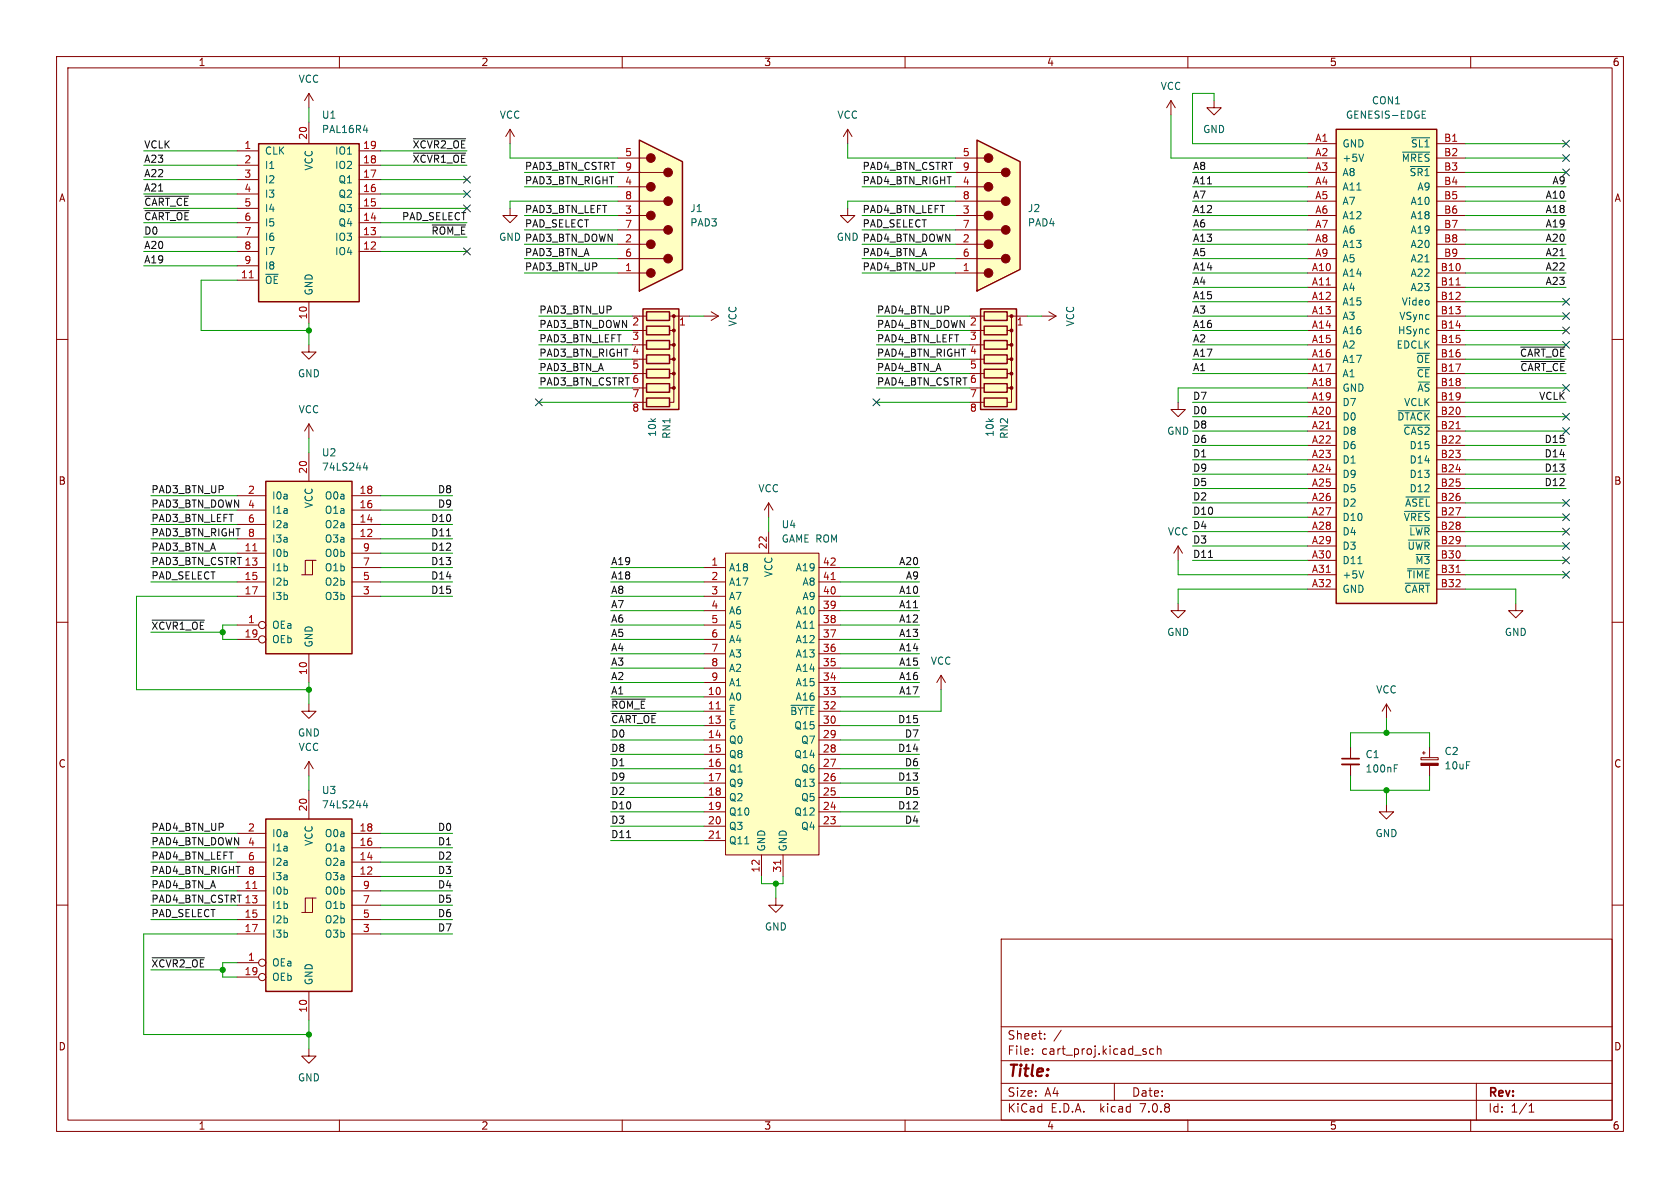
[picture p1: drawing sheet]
<svg xmlns="http://www.w3.org/2000/svg" width="297mm" height="210mm" viewBox="0 0 297 210" stroke-linecap="round" stroke-linejoin="round" font-family="sans-serif">
<g fill="none" stroke="#840000" stroke-width=".18">
<path d="M10 10h277v190h-277zM12 12h273v186h-273zM54.6 16.5v2.6M54.6 16.5l-.8 1.3M54.6 16.5l.8 1.3M60 10v2M110 10v2M160 10v2M210 10v2M260 10v2M10 60h2M124.5 55.9h2.5"/>
<path d="M125.7 55.1l1.3 .8M127 55.9l-1.3 .7M285 60h2M54.6 61v1.2h1.3l-1.3 1.3-1.3-1.3h1.3M54.6 74.9l-.8 1.3M54.6 74.9v2.6M54.6 74.9l.8 1.3M41.9 97.8h5.1M41.9 95.3h5.1M41.9 92.7h5.1M41.9 90.2h5.1M41.9 87.6h5.1"/>
<path d="M54.6 80v5.1M55.2 99.1h-1.2v2.5M55.9 99.1h-.7v2.5h-1.9M62.2 97.8h5.1M62.2 95.3h5.1M62.2 92.7h5.1M62.2 90.2h5.1M62.2 87.6h5.1M128.3 97.8h16.5v53.3h-16.5zM135.9 88.9v2.5M135.9 94v3.8M135.9 88.9l-.8 1.3"/>
<path d="M135.9 88.9l.8 1.3M10 110h2M41.9 100.3h5.1M41.9 102.9h5.1M41.9 105.4h5.1M41.9 113h3.8M41.9 110.5h3.8M54.6 115.6v5.1M62.2 100.3h5.1M62.2 102.9h5.1M62.2 105.4h5.1M124.5 100.3h3.8"/>
<path d="M124.5 102.9h3.8M124.5 105.4h3.8M124.5 118.1h3.8M124.5 115.6h3.8M124.5 113h3.8M124.5 110.5h3.8M124.5 108h3.8M144.8 100.3h3.8M144.8 102.9h3.8M144.8 105.4h3.8M144.8 118.1h3.8M144.8 115.6h3.8"/>
<path d="M144.8 113h3.8M144.8 110.5h3.8M144.8 108h3.8M285 110h2M124.5 123.2h3.8M124.5 125.7h3.8M124.5 128.3h3.8M124.5 130.8h3.8M124.5 133.4h3.8M124.5 135.9h3.8M124.5 138.4h3.8M124.5 120.7h3.8"/>
<path d="M144.8 123.2h3.8M144.8 125.7h3.8M144.8 128.3h3.8M144.8 130.8h3.8M144.8 133.4h3.8M144.8 135.9h3.8M144.8 138.4h3.8M144.8 120.7h3.8M10 160h2M124.5 141h3.8M124.5 143.5h3.8M124.5 146.1h3.8"/>
<path d="M124.5 148.6h3.8M134.6 151.1v3.8M137.2 158.8v1.2h1.2l-1.2 1.3-1.3-1.3h1.3M138.4 151.1v3.8M144.8 141h3.8M144.8 143.5h3.8M144.8 146.1h3.8M285 160h2M177 166h108v32h-108zM60 198v2M110 198v2M160 198v2"/>
<path d="M177 194.5h108M177 191.5h108M177 187.5h108M177 181.5h108M182.5 186.3v.1M182.5 185.5v.1M184.7 183.6v.1M184.7 182.8v.1M187.6 182.1l-1.3 2M197 191.5v3M204 185.5l-.5-.1-.3 .3v.4l.2 .2h.6M204.6 185.5l.2-.1 .4 .1v.9"/>
<path d="M204.6 184.9v1.5M210 198v2M260 198v2M261 191.5v6.5M270.3 196.6h.9M270.3 195.5l.4-.4v1.5"/>
<circle cx="46.4" cy="110.5" r=".63"/>
<circle cx="46.4" cy="113" r=".63"/>
</g>
<g fill="#ffffc2" stroke="#ffffc2" stroke-width=".18">
<path d="M128.3 97.8h16.5v53.3h-16.5z"/>
<path d="M47 85.1h15.2v30.5h-15.2z"/>
</g>
<path d="M44.7 97.4h.7M146.9 102.5h.8M126.6 125.3h.7M126.6 148.2h.7M138 152.1v.7" fill="none" stroke="#a90000" stroke-width=".18"/>
<path d="M64.5 81.8l-.3 .9h.8M64.8 82.3v.8M139.8 124.7h4.2" fill="none" stroke="#006464" stroke-width=".18"/>
<path d="M47 85.1h15.2v30.5h-15.2z" fill="none" stroke="#840000" stroke-width=".25"/>
<path d="M113 24.8l7.6 3.8v19l-7.6 3.8z" fill="#ffffc2"/>
<g fill="#840000" stroke="#840000" stroke-width=".18">
<path d="M251.2 134.9h3.1v.4h-3.1z"/>
<circle cx="115.1" cy="48.3" r=".76"/>
<circle cx="115.1" cy="43.2" r=".76"/>
<circle cx="115.1" cy="38.1" r=".76"/>
<circle cx="115.1" cy="33" r=".76"/>
<circle cx="115.1" cy="27.9" r=".76"/>
<circle cx="118.1" cy="45.7" r=".76"/>
<circle cx="118.1" cy="40.6" r=".76"/>
<circle cx="118.1" cy="35.6" r=".76"/>
<circle cx="118.1" cy="30.5" r=".76"/>
<circle cx="119.1" cy="55.9" r=".25"/>
<circle cx="119.1" cy="58.4" r=".25"/>
<circle cx="119.1" cy="61" r=".25"/>
<circle cx="119.1" cy="63.5" r=".25"/>
<circle cx="119.1" cy="66" r=".25"/>
<circle cx="119.1" cy="68.6" r=".25"/>
<circle cx="178.8" cy="55.9" r=".25"/>
<circle cx="178.8" cy="58.4" r=".25"/>
<circle cx="178.8" cy="61" r=".25"/>
<circle cx="178.8" cy="63.5" r=".25"/>
<circle cx="178.8" cy="66" r=".25"/>
<circle cx="178.8" cy="68.6" r=".25"/>
</g>
<g fill="none" stroke="#840000" stroke-width=".18">
<path d="M41.9 26.7h3.8M41.9 39.4h3.8M41.9 36.8h3.8M41.9 34.3h3.8M41.9 31.8h3.8M41.9 29.2h3.8M54.6 21.6v3.8M63.5 26.7h3.8M63.5 39.4h3.8M63.5 36.8h3.8M63.5 34.3h3.8M63.5 31.8h3.8"/>
<path d="M63.5 29.2h3.8M90.2 36.8v1.3h1.2l-1.2 1.3-1.3-1.3h1.3M90.2 22.9l-.8 1.2M90.2 22.9v2.5M90.2 22.9l.7 1.2M109.2 38.1h5.1M109.2 35.6h8.1M109.2 33h5.1M109.2 30.5h8.1M109.2 27.9h5.1M149.9 36.8v1.3h1.2l-1.2 1.3-1.3-1.3h1.3M149.9 22.9l-.8 1.2"/>
<path d="M149.9 22.9v2.5M149.9 22.9l.7 1.2M231.1 38.1h5.1M231.1 35.6h5.1M231.1 33h5.1M231.1 30.5h5.1M231.1 27.9h5.1M231.1 25.4h5.1M254 38.1h5.1M254 35.6h5.1M254 33h5.1M254 30.5h5.1"/>
<path d="M254 27.9h5.1M254 25.4h5.1M41.9 49.5h3.8M41.9 44.5h3.8M41.9 41.9h3.8M41.9 47h3.8M54.6 53.3v3.9M63.5 44.5h3.8M63.5 41.9h3.8M109.2 48.3h5.1M109.2 45.7h8.1M109.2 43.2h5.1"/>
<path d="M109.2 40.6h8.1M111.8 55.9h2.5M113 58.4h1.3M118.4 55.9h.7v2.5h-.7h.7v2.6h-.7h.7v2.5h-.7h.7v2.5h-.7h.7v2.6h-.7h.7v2.5h-.7M119.4 55.9h2.5M171.4 55.9h2.6M172.7 58.4h1.3M178.1 55.9h.7v2.5h-.7h.7v2.6h-.7h.7v2.5h-.7h.7v2.5h-.7h.7v2.6h-.7h.7v2.5h-.7M179.1 55.9h2.5M231.1 48.3h5.1M231.1 45.7h5.1M231.1 43.2h5.1"/>
<path d="M231.1 40.6h5.1M231.1 55.9h5.1M231.1 58.4h5.1M231.1 50.8h5.1M231.1 53.3h5.1M254 48.3h5.1M254 45.7h5.1M254 43.2h5.1M254 40.6h5.1M254 55.9h5.1M254 58.4h5.1M254 50.8h5.1"/>
<path d="M254 53.3h5.1M113 61h1.3M113 63.5h1.3M113 66h1.3M113 68.6h1.3M113 71.1h1.3M172.7 61h1.3M172.7 63.5h1.3M172.7 66h1.3M172.7 68.6h1.3M172.7 71.1h1.3M208.3 71.1v1.3h1.2l-1.2 1.3-1.3-1.3h1.3"/>
<path d="M231.1 61h5.1M231.1 63.5h5.1M231.1 66h5.1M231.1 68.6h5.1M231.1 71.1h5.1M231.1 73.7h5.1M231.1 76.2h5.1M231.1 78.7h5.1M254 61h5.1M254 63.5h5.1M254 66h5.1M254 68.6h5.1"/>
<path d="M254 71.1h5.1M254 73.7h5.1M254 76.2h5.1M254 78.7h5.1M208.3 96.5l-.8 1.3M208.3 96.5v2.6M208.3 96.5l.7 1.3M231.1 81.3h5.1M231.1 83.8h5.1M231.1 86.4h5.1M231.1 88.9h5.1M231.1 91.4h5.1"/>
<path d="M231.1 94h5.1M231.1 96.5h5.1M231.1 99.1h5.1M254 81.3h5.1M254 83.8h5.1M254 86.4h5.1M254 88.9h5.1M254 91.4h5.1M254 94h5.1M254 96.5h5.1M254 99.1h5.1M166.4 119.4l-.8 1.3"/>
<path d="M166.4 119.4v2.5M166.4 119.4l.7 1.3M208.3 106.7v1.3h1.2l-1.2 1.2-1.3-1.2h1.3M231.1 101.6h5.1M231.1 104.1h5.1M254 101.6h5.1M254 104.1h5.1M268 106.7v1.3h1.2l-1.2 1.2-1.3-1.2h1.3M54.6 124.5v1.2h1.3l-1.3 1.3-1.3-1.3h1.3M54.6 134.6v2.6M54.6 139.7v5.1M54.6 134.6l-.8 1.3"/>
<path d="M54.6 134.6l.8 1.3M238.8 132.1v2M238.8 135.1v2.1M245.1 124.5l-.8 1.2M245.1 124.5v2.5M245.1 124.5l.8 1.2M251.2 133.9h3.1v.4h-3.1zM251.5 133.1h.5M251.7 132.8v.6M252.7 132.1v1.8M252.7 135.3v1.9M41.9 157.5h5.1"/>
<path d="M41.9 154.9h5.1M41.9 152.4h5.1M41.9 149.9h5.1M41.9 147.3h5.1M55.2 158.8h-1.2v2.5M55.9 158.8h-.7v2.5h-1.9M62.2 157.5h5.1M62.2 154.9h5.1M62.2 152.4h5.1M62.2 149.9h5.1M62.2 147.3h5.1M245.1 142.2v1.3h1.3l-1.3 1.3-1.3-1.3h1.3"/>
<path d="M41.9 170.2h3.8M41.9 160h5.1M41.9 162.6h5.1M41.9 165.1h5.1M41.9 172.7h3.8M54.6 175.3v5M62.2 160h5.1M62.2 162.6h5.1M62.2 165.1h5.1M54.6 185.4v1.3h1.3l-1.3 1.3-1.3-1.3h1.3"/>
<circle cx="46.4" cy="170.2" r=".63"/>
<circle cx="46.4" cy="172.7" r=".63"/>
</g>
<g fill="none" stroke="#840000" stroke-width=".25">
<path d="M45.7 25.4h17.8v27.9h-17.8zM113 24.8l7.6 3.8v19l-7.6 3.8zM236.2 22.9h17.8v83.8h-17.8zM113.7 54.6h6.3v17.8h-6.3zM114.3 55.1h4.1v1.5h-4.1zM114.3 57.7h4.1v1.5h-4.1zM173.4 54.6h6.3v17.8h-6.3zM174 55.1h4.1v1.5h-4.1zM174 57.7h4.1v1.5h-4.1zM114.3 60.2h4.1v1.5h-4.1zM114.3 62.7h4.1v1.6h-4.1zM114.3 65.3h4.1v1.5h-4.1z"/>
<path d="M114.3 67.8h4.1v1.5h-4.1zM114.3 70.4h4.1v1.5h-4.1zM174 60.2h4.1v1.5h-4.1zM174 62.7h4.1v1.6h-4.1zM174 65.3h4.1v1.5h-4.1zM174 67.8h4.1v1.5h-4.1zM174 70.4h4.1v1.5h-4.1zM47 144.8h15.2v30.5h-15.2z"/>
</g>
<g fill="#ffffc2" stroke="#ffffc2" stroke-width=".18">
<path d="M47 144.8h15.2v30.5h-15.2z"/>
<path d="M113.7 54.6h6.3v17.8h-6.3z"/>
<path d="M45.7 25.4h17.8v27.9h-17.8z"/>
<path d="M173.4 54.6h6.3v17.8h-6.3z"/>
<path d="M236.2 22.9h17.8v83.8h-17.8z"/>
</g>
<path d="M44.1 49.1h.7M257.4 50.4h.7M257.4 75.8h.7M257.4 101.2h.7M44.7 157.1h.7" fill="none" stroke="#a90000" stroke-width=".18"/>
<g fill="none" stroke="#006464" stroke-width=".18">
<path d="M251.4 19.6h.6M64.2 23h.8M241.1 27.2l-.4 1.3M247.9 26.9h4.9M249.3 29.4h3.5M249.6 24.4h3.2M251.4 20.2h.5M251.4 20.9h.6M247.1 72.6h5.7M248.2 75.2h4.6M240.1 99.6h.7M248.3 90.4h4.5"/>
<path d="M248.5 87.9h4.3M249 95.5h3.8M249.3 92.9h3.5M241.1 100.9l-.4 1.3M248.4 103.1h4.4M248.8 100.6h4M246.5 135.8h.4M246.5 135.2h.6M64.5 141.5l-.3 .9h.8M64.8 142v.8"/>
</g>
<path d="M237.2 135.1h3.1" fill="none" stroke="#840000" stroke-width=".33"/>
<path d="M237.2 134.1h3.1" fill="none" stroke="#840000" stroke-width=".3"/>
<path d="M172.7 24.8l7.6 3.8v19l-7.6 3.8z" fill="#ffffc2"/>
<g fill="#840000" stroke="#840000" stroke-width=".18">
<circle cx="174.8" cy="48.3" r=".76"/>
<circle cx="174.8" cy="43.2" r=".76"/>
<circle cx="174.8" cy="38.1" r=".76"/>
<circle cx="174.8" cy="33" r=".76"/>
<circle cx="174.8" cy="27.9" r=".76"/>
<circle cx="177.8" cy="45.7" r=".76"/>
<circle cx="177.8" cy="40.6" r=".76"/>
<circle cx="177.8" cy="35.6" r=".76"/>
<circle cx="177.8" cy="30.5" r=".76"/>
</g>
<g fill="none" stroke="#840000" stroke-width=".18">
<path d="M207 17.8l-.8 1.3M207 17.8v2.5M207 17.8l.8 1.3M214.6 17.8v1.3h1.3l-1.3 1.2-1.2-1.2h1.2M168.9 38.1h5.1M168.9 35.6h8.1M168.9 33h5.1M168.9 30.5h8.1M168.9 27.9h5.1M168.9 48.3h5.1M168.9 45.7h8.1M168.9 43.2h5.1"/>
<path d="M168.9 40.6h8.1M184.1 55.9h2.6M185.4 55.1l1.3 .8M186.7 55.9l-1.3 .7"/>
</g>
<path d="M172.7 24.8l7.6 3.8v19l-7.6 3.8z" fill="none" stroke="#840000" stroke-width=".25"/>
<g fill="none" stroke="#0f0f0f" stroke-width=".18">
<path d="M25.6 34.7h7.8M25.6 37.2h7.8M73.1 24.5h9.2M73.1 27.1h9.2M76.4 39.8h5.9M268.8 61.4h7.8M268.9 63.9h7.7M78.9 94.7h.8M213.6 98.5h.8M26.9 109.6h9.2M108.2 126.1h7.8M108.2 123.6h5.9"/>
<path d="M110.8 148.1h.7M26.9 169.3h9.2"/>
</g>
<g fill="none" stroke="#009600" stroke-width=".18">
<path d="M54.6 19.1v2.5M214.6 17.8v-1.3h-3.8v8.9h20.3M25.4 34.3h16.5M25.4 36.8h16.5M25.4 39.4h16.5M25.4 26.7h16.5M25.4 29.2h16.5M25.4 31.8h16.5M67.3 34.3h15.2M67.3 36.8h15.2M67.3 39.4h15.2M67.3 26.7h15.2"/>
<path d="M67.3 29.2h15.2M67.3 31.8h15.2M90.2 25.4v2.5h19M92.7 38.1h16.5M92.7 33h16.5M92.7 30.5h16.5M109.2 35.6h-19v1.2M149.9 25.4v2.5h19M152.4 38.1h16.5M152.4 33h16.5M152.4 30.5h16.5M168.9 35.6h-19v1.2"/>
<path d="M207 20.3v7.6h24.1M210.8 35.6h20.3M210.8 38.1h20.3M210.8 33h20.3M210.8 30.5h20.3M259.1 35.6h17.8M259.1 27.9h17.8M259.1 25.4h17.8M259.1 38.1h17.8M259.1 33h17.8M259.1 30.5h17.8M25.4 44.5h16.5"/>
<path d="M25.4 41.9h16.5M25.4 47h16.5M41.9 49.5h-6.3v8.9h19M54.6 57.2v3.8M67.3 44.5h15.2M67.3 41.9h15.2M92.7 40.6h16.5M92.7 43.2h16.5M92.7 45.7h16.5M92.7 48.3h16.5M95.2 58.4h16.6M95.2 55.9h16.6"/>
<path d="M121.9 55.9h2.6M152.4 40.6h16.5M152.4 43.2h16.5M152.4 45.7h16.5M152.4 48.3h16.5M154.9 58.4h16.5M154.9 55.9h16.5M181.6 55.9h2.5M210.8 58.4h20.3M210.8 40.6h20.3M210.8 43.2h20.3M210.8 45.7h20.3"/>
<path d="M210.8 55.9h20.3M210.8 53.3h20.3M210.8 50.8h20.3M210.8 48.3h20.3M259.1 58.4h17.8M259.1 40.6h17.8M259.1 43.2h17.8M259.1 45.7h17.8M259.1 55.9h17.8M259.1 53.3h17.8M259.1 50.8h17.8M259.1 48.3h17.8"/>
<path d="M54.6 77.5v2.5M95.2 68.6h16.6M95.2 71.1h16.6M95.2 66h16.6M95.2 61h16.6M95.2 63.5h16.6M154.9 68.6h16.5M154.9 71.1h16.5M154.9 66h16.5M154.9 61h16.5M154.9 63.5h16.5M210.8 71.1h20.3"/>
<path d="M210.8 66h20.3M210.8 61h20.3M210.8 63.5h20.3M210.8 78.7h20.3M210.8 76.2h20.3M210.8 73.7h20.3M231.1 68.6h-22.8v2.5M259.1 68.6h17.8M259.1 71.1h17.8M259.1 66h17.8M259.1 61h17.8M259.1 63.5h17.8"/>
<path d="M259.1 78.7h17.8M259.1 76.2h17.8M259.1 73.7h17.8M26.7 92.7h15.2M26.7 97.8h15.2M26.7 90.2h15.2M26.7 95.3h15.2M26.7 87.6h15.2M67.3 92.7h12.7M67.3 97.8h12.7M67.3 90.2h12.7M67.3 95.3h12.7"/>
<path d="M67.3 87.6h12.7M135.9 91.4v2.6M208.3 99.1v2.5h22.8M210.8 88.9h20.3M210.8 99.1h20.3M210.8 96.5h20.3M210.8 91.4h20.3M210.8 94h20.3M210.8 86.4h20.3M210.8 81.3h20.3M210.8 83.8h20.3M259.1 88.9h17.8"/>
<path d="M259.1 99.1h17.8M259.1 96.5h17.8M259.1 91.4h17.8M259.1 94h17.8M259.1 86.4h17.8M259.1 81.3h17.8M259.1 83.8h17.8M26.7 100.3h15.2M26.7 102.9h15.2M26.7 111.8h12.7M41.9 110.5h-2.5v2.5h2.5M41.9 105.4h-17.8v16.5h30.5"/>
<path d="M67.3 100.3h12.7M67.3 102.9h12.7M67.3 105.4h12.7M107.9 100.3h16.6M107.9 113h16.6M107.9 110.5h16.6M107.9 102.9h16.6M107.9 105.4h16.6M107.9 108h16.6M107.9 118.1h16.6M107.9 115.6h16.6M148.6 100.3h14"/>
<path d="M148.6 113h14M148.6 110.5h14M148.6 102.9h14M148.6 105.4h14M148.6 108h14M148.6 118.1h14M148.6 115.6h14M231.1 104.1h-22.8v2.6M259.1 101.6h17.8M259.1 104.1h8.9v2.6M54.6 120.7v3.8M54.6 137.2v2.5"/>
<path d="M107.9 135.9h16.6M107.9 138.4h16.6M107.9 133.4h16.6M107.9 125.7h16.6M107.9 123.2h16.6M107.9 120.7h16.6M107.9 130.8h16.6M107.9 128.3h16.6M148.6 135.9h14M148.6 138.4h14M148.6 133.4h14M148.6 123.2h14"/>
<path d="M148.6 120.7h14M148.6 130.8h14M148.6 128.3h14M166.4 121.9v3.8h-17.8M238.8 132.1v-2.6h13.9v2.6M238.8 137.2v2.5h13.9v-2.5M245.1 127v2.5M245.1 139.7v2.5M26.7 154.9h15.2M26.7 152.4h15.2M26.7 147.3h15.2M26.7 149.9h15.2"/>
<path d="M26.7 157.5h15.2M67.3 154.9h12.7M67.3 152.4h12.7M67.3 147.3h12.7M67.3 149.9h12.7M67.3 157.5h12.7M107.9 141h16.6M107.9 143.5h16.6M107.9 146.1h16.6M107.9 148.6h16.6M134.6 154.9v1.3h3.8v-1.3M137.2 156.2v2.6"/>
<path d="M148.6 141h14M148.6 143.5h14M148.6 146.1h14M26.7 160h15.2M26.7 162.6h15.2M26.7 171.5h12.7M41.9 170.2h-2.5v2.5h2.5M41.9 165.1h-16.5v17.8h29.2M67.3 160h12.7M67.3 162.6h12.7M67.3 165.1h12.7M54.6 180.3v5.1"/>
</g>
<g fill="none" stroke="#000084" stroke-width=".18">
<path d="M81.9 31.1l1.3 1.3M81.9 33.7l1.3 1.2M81.9 36.2l1.3 1.2M83.2 31.1l-1.3 1.3M83.2 33.7l-1.3 1.2M83.2 36.2l-1.3 1.2M276.3 27.3l1.2 1.2M276.3 29.9l1.2 1.2M276.3 24.8l1.2 1.2M277.5 27.3l-1.2 1.2M277.5 29.9l-1.2 1.2M277.5 24.8l-1.2 1.2"/>
<path d="M81.9 43.8l1.3 1.3M83.2 43.8l-1.3 1.3M276.3 55.3l1.2 1.2M276.3 52.7l1.2 1.2M276.3 57.8l1.2 1.2M277.5 55.3l-1.2 1.2M277.5 52.7l-1.2 1.2M277.5 57.8l-1.2 1.2M94.6 70.5l1.3 1.2M95.9 70.5l-1.3 1.2M154.3 70.5l1.2 1.2M155.5 70.5l-1.2 1.2"/>
<path d="M276.3 60.4l1.2 1.2M276.3 73.1l1.2 1.2M276.3 68l1.2 1.2M276.3 75.6l1.2 1.2M277.5 60.4l-1.2 1.2M277.5 73.1l-1.2 1.2M277.5 68l-1.2 1.2M277.5 75.6l-1.2 1.2M276.3 95.9l1.2 1.2M276.3 88.3l1.2 1.2M276.3 93.4l1.2 1.2M276.3 98.5l1.2 1.2"/>
<path d="M276.3 90.8l1.2 1.2M277.5 95.9l-1.2 1.2M277.5 88.3l-1.2 1.2M277.5 93.4l-1.2 1.2M277.5 98.5l-1.2 1.2M277.5 90.8l-1.2 1.2M276.3 101l1.2 1.2M277.5 101l-1.2 1.2"/>
</g>
<g fill="#009600" stroke="#009600" stroke-width=".18">
<circle cx="54.6" cy="182.9" r=".46"/>
<circle cx="39.4" cy="171.5" r=".46"/>
<circle cx="39.4" cy="111.8" r=".46"/>
<circle cx="54.6" cy="121.9" r=".46"/>
<circle cx="54.6" cy="58.4" r=".46"/>
<circle cx="137.2" cy="156.2" r=".46"/>
<circle cx="245.1" cy="139.7" r=".46"/>
<circle cx="245.1" cy="129.5" r=".46"/>
</g>
<text font-size="2.8" fill="#840000" x="178" y="190.9">Title:</text>
<g font-size="2.1" fill="#840000">
<text x="178" y="184">Sheet:</text>
<text x="178" y="186.7">File:</text>
<text x="184.1" y="186.7">cart_proj.kicad_sch</text>
<text x="178" y="196.9">KiCad</text>
<text x="178" y="194.1">Size:</text>
<text x="184.7" y="194.1">A4</text>
<text x="185.7" y="196.9">E.D.A.</text>
<text x="194.6" y="196.9">kicad</text>
<text x="200" y="194.1">Date:</text>
<text x="201.8" y="196.9">7.0.8</text>
<text x="263" y="194.3">Rev:</text>
<text x="263" y="196.9">Id:</text>
<text x="267.1" y="196.9">1/1</text>
</g>
<g font-size="1.8" fill="#840000">
<text x="35" y="11.9">1</text>
<text x="85" y="11.9">2</text>
<text x="135" y="11.9">3</text>
<text x="185" y="11.9">4</text>
<text x="235" y="11.9">5</text>
<text x="285" y="11.9">6</text>
<text x="10.3" y="35.9">A</text>
<text x="285.3" y="35.9">A</text>
<text x="111.7" y="60.4">3</text>
<text x="111.7" y="65.5">5</text>
<text x="171.4" y="60.4">3</text>
<text x="171.4" y="65.5">5</text>
<text x="111.7" y="70.6">7</text>
<text x="171.4" y="70.6">7</text>
<text x="10.3" y="85.9">B</text>
<text x="285.3" y="85.9">B</text>
<text x="10.3" y="135.9">C</text>
<text x="285.3" y="135.9">C</text>
<text x="10.3" y="185.9">D</text>
<text x="285.3" y="185.9">D</text>
<text x="35" y="199.9">1</text>
<text x="85" y="199.9">2</text>
<text x="135" y="199.9">3</text>
<text x="185" y="199.9">4</text>
<text x="235" y="199.9">5</text>
<text x="285" y="199.9">6</text>
</g>
<g font-size="1.8" fill="#006464">
<text x="52.7" y="14.8">VCC</text>
<text x="205.1" y="16.1">VCC</text>
<text x="56.8" y="21.2">U1</text>
<text x="56.8" y="23.7">PAL16R4</text>
<text x="88.3" y="21.2">VCC</text>
<text x="147.9" y="21.2">VCC</text>
<text x="212.6" y="23.7">GND</text>
<text x="237.8" y="21.2">GENESIS-EDGE</text>
<text x="242.4" y="18.6">CON1</text>
<text x="46.7" y="27.5">CLK</text>
<text x="59.1" y="27.5">IO1</text>
<text x="237.2" y="26.3">GND</text>
<text x="237.2" y="28.8">+5V</text>
<text x="247.7" y="28.8">~{MRES}</text>
<text x="249.3" y="26.3">~{SL1}</text>
<text x="46.7" y="30.1">I1</text>
<text x="46.7" y="32.6">I2</text>
<text x="46.7" y="35.2">I3</text>
<text x="55.5" y="30.2" transform="rotate(-90 55.5 30.2)">VCC</text>
<text x="59.1" y="30.1">IO2</text>
<text x="59.7" y="35.2">Q2</text>
<text x="59.7" y="32.6">Q1</text>
<text x="237.2" y="31.3">A8</text>
<text x="237.2" y="33.9">A11</text>
<text x="249.1" y="31.3">~{SR1}</text>
<text x="250.5" y="33.9">A9</text>
<text x="46.7" y="37.7">I4</text>
<text x="46.7" y="40.2">I5</text>
<text x="59.7" y="40.2">Q4</text>
<text x="59.7" y="37.7">Q3</text>
<text x="121.9" y="37.7">J1</text>
<text x="121.9" y="40.2">PAD3</text>
<text x="181.6" y="37.7">J2</text>
<text x="181.6" y="40.2">PAD4</text>
<text x="237.2" y="36.4">A7</text>
<text x="237.2" y="39">A12</text>
<text x="237.2" y="41.5">A6</text>
<text x="249.3" y="36.4">A10</text>
<text x="249.3" y="39">A18</text>
<text x="249.3" y="41.5">A19</text>
<text x="46.7" y="42.8">I6</text>
<text x="46.7" y="45.3">I7</text>
<text x="46.7" y="47.9">I8</text>
<text x="59.1" y="45.3">IO4</text>
<text x="59.1" y="42.8">IO3</text>
<text x="237.2" y="44">A13</text>
<text x="237.2" y="46.6">A5</text>
<text x="249.3" y="44">A20</text>
<text x="249.3" y="46.6">A21</text>
<text x="46.7" y="50.4">~{OE}</text>
<text x="55.5" y="52.3" transform="rotate(-90 55.5 52.3)">GND</text>
<text x="237.2" y="49.1">A14</text>
<text x="237.2" y="51.7">A4</text>
<text x="249.3" y="49.1">A22</text>
<text x="249.3" y="51.7">A23</text>
<text x="130.4" y="57.8" transform="rotate(-90 130.4 57.8)">VCC</text>
<text x="190.1" y="57.8" transform="rotate(-90 190.1 57.8)">VCC</text>
<text x="237.2" y="54.2">A15</text>
<text x="237.2" y="56.7">A3</text>
<text x="237.2" y="59.3">A16</text>
<text x="247" y="59.3">HSync</text>
<text x="247.3" y="56.7">VSync</text>
<text x="247.7" y="54.2">Video</text>
<text x="237.2" y="61.8">A2</text>
<text x="237.2" y="64.4">A17</text>
<text x="246.8" y="61.8">EDCLK</text>
<text x="250.3" y="64.4">~{OE}</text>
<text x="52.6" y="66.9">GND</text>
<text x="237.2" y="66.9">A1</text>
<text x="237.2" y="69.4">GND</text>
<text x="237.2" y="72">D7</text>
<text x="248.1" y="72">VCLK</text>
<text x="250.4" y="66.9">~{CE}</text>
<text x="250.5" y="69.4">~{AS}</text>
<text x="52.7" y="73.3">VCC</text>
<text x="116.2" y="77.3" transform="rotate(-90 116.2 77.3)">10k</text>
<text x="118.7" y="77.7" transform="rotate(-90 118.7 77.7)">RN1</text>
<text x="175.9" y="77.3" transform="rotate(-90 175.9 77.3)">10k</text>
<text x="178.4" y="77.7" transform="rotate(-90 178.4 77.7)">RN2</text>
<text x="206.2" y="77.1">GND</text>
<text x="237.2" y="74.5">D0</text>
<text x="237.2" y="77.1">D8</text>
<text x="246.9" y="74.5">~{DTACK}</text>
<text x="248" y="77.1">~{CAS2}</text>
<text x="56.8" y="80.9">U2</text>
<text x="56.8" y="83.4">74LS244</text>
<text x="237.2" y="79.6">D6</text>
<text x="237.2" y="82.1">D1</text>
<text x="249.1" y="79.6">D15</text>
<text x="249.1" y="82.1">D14</text>
<text x="48" y="88.5">I0a</text>
<text x="55.5" y="89.9" transform="rotate(-90 55.5 89.9)">VCC</text>
<text x="57.3" y="88.5">O0a</text>
<text x="134" y="87.2">VCC</text>
<text x="237.2" y="84.7">D9</text>
<text x="237.2" y="87.2">D5</text>
<text x="237.2" y="89.8">D2</text>
<text x="248.3" y="89.8">~{ASEL}</text>
<text x="249.1" y="84.7">D13</text>
<text x="249.1" y="87.2">D12</text>
<text x="48" y="91">I1a</text>
<text x="48" y="93.6">I2a</text>
<text x="57.3" y="93.6">O2a</text>
<text x="57.3" y="91">O1a</text>
<text x="138.1" y="93.6">U4</text>
<text x="206.4" y="94.8">VCC</text>
<text x="237.2" y="92.3">D10</text>
<text x="237.2" y="94.8">D4</text>
<text x="248.1" y="92.3">~{VRES}</text>
<text x="249" y="94.8">~{LWR}</text>
<text x="48" y="98.7">I0b</text>
<text x="48" y="101.2">I1b</text>
<text x="48" y="96.1">I3a</text>
<text x="57.3" y="96.1">O3a</text>
<text x="57.3" y="101.2">O1b</text>
<text x="57.3" y="98.7">O0b</text>
<text x="128.8" y="101.2">A18</text>
<text x="138.1" y="96.1">GAME ROM</text>
<text x="140.6" y="101.2">A19</text>
<text x="237.2" y="97.4">D3</text>
<text x="237.2" y="99.9">D11</text>
<text x="248.7" y="97.4">~{UWR}</text>
<text x="250.1" y="99.9">~{M3}</text>
<text x="48" y="103.7">I2b</text>
<text x="48" y="106.3">I3b</text>
<text x="57.3" y="106.3">O3b</text>
<text x="57.3" y="103.7">O2b</text>
<text x="128.8" y="103.7">A17</text>
<text x="128.8" y="106.3">A7</text>
<text x="136.8" y="102.1" transform="rotate(-90 136.8 102.1)">VCC</text>
<text x="141.8" y="106.3">A9</text>
<text x="141.8" y="103.7">A8</text>
<text x="237.2" y="102.5">+5V</text>
<text x="237.2" y="105">GND</text>
<text x="248.2" y="105">~{CART}</text>
<text x="248.6" y="102.5">~{TIME}</text>
<text x="48" y="111.4">OEa</text>
<text x="48" y="113.9">OEb</text>
<text x="128.8" y="108.8">A6</text>
<text x="128.8" y="111.4">A5</text>
<text x="128.8" y="113.9">A4</text>
<text x="140.6" y="113.9">A12</text>
<text x="140.6" y="111.4">A11</text>
<text x="140.6" y="108.8">A10</text>
<text x="206.2" y="112.6">GND</text>
<text x="265.9" y="112.6">GND</text>
<text x="55.5" y="114.6" transform="rotate(-90 55.5 114.6)">GND</text>
<text x="128.8" y="116.4">A3</text>
<text x="128.8" y="119">A2</text>
<text x="140.6" y="119">A14</text>
<text x="140.6" y="116.4">A13</text>
<text x="164.5" y="117.7">VCC</text>
<text x="128.8" y="124.1">A0</text>
<text x="128.8" y="121.5">A1</text>
<text x="140.6" y="124.1">A16</text>
<text x="140.6" y="121.5">A15</text>
<text x="243.2" y="122.8">VCC</text>
<text x="52.6" y="130.4">GND</text>
<text x="128.8" y="126.6">~{E}</text>
<text x="128.8" y="129.1">~{G}</text>
<text x="128.8" y="131.7">Q0</text>
<text x="139.6" y="126.6">~{BYTE}</text>
<text x="140.3" y="129.1">Q15</text>
<text x="141.5" y="131.7">Q7</text>
<text x="52.7" y="132.9">VCC</text>
<text x="128.8" y="134.2">Q8</text>
<text x="128.8" y="136.8">Q1</text>
<text x="140.3" y="134.2">Q14</text>
<text x="141.5" y="136.8">Q6</text>
<text x="241.3" y="134.2">C1</text>
<text x="241.3" y="136.8">100nF</text>
<text x="255.3" y="133.7">C2</text>
<text x="255.3" y="136.2">10uF</text>
<text x="56.8" y="140.6">U3</text>
<text x="56.8" y="143.1">74LS244</text>
<text x="128.8" y="139.3">Q9</text>
<text x="128.8" y="141.8">Q2</text>
<text x="140.3" y="139.3">Q13</text>
<text x="141.5" y="141.8">Q5</text>
<text x="48" y="148.2">I0a</text>
<text x="55.5" y="149.6" transform="rotate(-90 55.5 149.6)">VCC</text>
<text x="57.3" y="148.2">O0a</text>
<text x="128.8" y="144.4">Q10</text>
<text x="128.8" y="146.9">Q3</text>
<text x="128.8" y="149.5">Q11</text>
<text x="140.3" y="144.4">Q12</text>
<text x="141.5" y="146.9">Q4</text>
<text x="243.1" y="148.2">GND</text>
<text x="48" y="150.7">I1a</text>
<text x="48" y="153.3">I2a</text>
<text x="48" y="155.8">I3a</text>
<text x="57.3" y="155.8">O3a</text>
<text x="57.3" y="153.3">O2a</text>
<text x="57.3" y="150.7">O1a</text>
<text x="135.5" y="150.6" transform="rotate(-90 135.5 150.6)">GND</text>
<text x="139.3" y="150.6" transform="rotate(-90 139.3 150.6)">GND</text>
<text x="48" y="158.3">I0b</text>
<text x="48" y="160.9">I1b</text>
<text x="57.3" y="160.9">O1b</text>
<text x="57.3" y="158.3">O0b</text>
<text x="48" y="163.4">I2b</text>
<text x="48" y="166">I3b</text>
<text x="57.3" y="166">O3b</text>
<text x="57.3" y="163.4">O2b</text>
<text x="135.1" y="164.7">GND</text>
<text x="48" y="171">OEa</text>
<text x="48" y="173.6">OEb</text>
<text x="55.5" y="174.2" transform="rotate(-90 55.5 174.2)">GND</text>
<text x="52.6" y="191.4">GND</text>
</g>
<g font-size="1.8" fill="#0f0f0f">
<text x="25.4" y="26.3">VCLK</text>
<text x="25.4" y="28.9">A23</text>
<text x="72.9" y="26.3">~{XCVR2_OE}</text>
<text x="72.9" y="28.9">~{XCVR1_OE}</text>
<text x="25.4" y="33.9">A21</text>
<text x="25.4" y="31.4">A22</text>
<text x="92.7" y="32.7">PAD3_BTN_RIGHT</text>
<text x="92.7" y="30.1">PAD3_BTN_CSTRT</text>
<text x="152.4" y="30.1">PAD4_BTN_CSTRT</text>
<text x="152.4" y="32.7">PAD4_BTN_RIGHT</text>
<text x="210.8" y="30.1">A8</text>
<text x="210.8" y="35.2">A7</text>
<text x="210.8" y="32.7">A11</text>
<text x="273.1" y="35.2">A10</text>
<text x="274.4" y="32.7">A9</text>
<text x="25.4" y="41.6">D0</text>
<text x="25.4" y="36.5">~{CART_CE}</text>
<text x="25.4" y="39">~{CART_OE}</text>
<text x="71" y="39">PAD_SELECT</text>
<text x="76.2" y="41.6">~{ROM_E}</text>
<text x="92.7" y="37.8">PAD3_BTN_LEFT</text>
<text x="92.7" y="40.3">PAD_SELECT</text>
<text x="152.4" y="40.3">PAD_SELECT</text>
<text x="152.4" y="37.8">PAD4_BTN_LEFT</text>
<text x="210.8" y="40.3">A6</text>
<text x="210.8" y="37.8">A12</text>
<text x="273.1" y="37.8">A18</text>
<text x="273.1" y="40.3">A19</text>
<text x="25.4" y="44.1">A20</text>
<text x="25.4" y="46.6">A19</text>
<text x="88.1" y="42.8">GND PAD3_BTN_DOWN</text>
<text x="92.7" y="45.4">PAD3_BTN_A</text>
<text x="92.7" y="47.9">PAD3_BTN_UP</text>
<text x="147.8" y="42.8">GND PAD4_BTN_DOWN</text>
<text x="152.4" y="45.4">PAD4_BTN_A</text>
<text x="152.4" y="47.9">PAD4_BTN_UP</text>
<text x="210.8" y="42.8">A13</text>
<text x="210.8" y="47.9">A14</text>
<text x="210.8" y="45.4">A5</text>
<text x="273.1" y="47.9">A22</text>
<text x="273.1" y="45.4">A21</text>
<text x="273.1" y="42.8">A20</text>
<text x="210.8" y="50.5">A4</text>
<text x="210.8" y="53">A15</text>
<text x="273.1" y="50.5">A23</text>
<text x="95.2" y="58.1">PAD3_BTN_DOWN 2</text>
<text x="95.2" y="55.5">PAD3_BTN_UP</text>
<text x="154.9" y="58.1">PAD4_BTN_DOWN 2</text>
<text x="154.9" y="55.5">PAD4_BTN_UP</text>
<text x="210.8" y="55.5">A3</text>
<text x="210.8" y="58.1">A16</text>
<text x="95.2" y="63.2">PAD3_BTN_RIGHT 4</text>
<text x="95.2" y="60.6">PAD3_BTN_LEFT</text>
<text x="95.2" y="65.7">PAD3_BTN_A</text>
<text x="154.9" y="63.2">PAD4_BTN_RIGHT 4</text>
<text x="154.9" y="60.6">PAD4_BTN_LEFT</text>
<text x="154.9" y="65.7">PAD4_BTN_A</text>
<text x="210.8" y="65.7">A1</text>
<text x="210.8" y="60.6">A2</text>
<text x="210.8" y="63.2">A17</text>
<text x="268.6" y="63.2">~{CART_OE}</text>
<text x="268.7" y="65.7">~{CART_CE}</text>
<text x="95.2" y="68.2">PAD3_BTN_CSTRT 6</text>
<text x="154.9" y="68.2">PAD4_BTN_CSTRT 6</text>
<text x="210.8" y="70.8">D7</text>
<text x="272" y="70.8">VCLK</text>
<text x="210.8" y="73.3">D0</text>
<text x="210.8" y="75.9">D8</text>
<text x="210.8" y="78.4">D6</text>
<text x="210.8" y="80.9">D1</text>
<text x="210.8" y="83.5">D9</text>
<text x="273" y="83.5">D13</text>
<text x="273" y="78.4">D15</text>
<text x="273" y="80.9">D14</text>
<text x="26.7" y="89.8">PAD3_BTN_DOWN</text>
<text x="26.7" y="87.3">PAD3_BTN_UP</text>
<text x="77.3" y="89.8">D9</text>
<text x="77.3" y="87.3">D8</text>
<text x="210.8" y="86">D5</text>
<text x="210.8" y="88.6">D2</text>
<text x="273" y="86">D12</text>
<text x="26.7" y="92.4">PAD3_BTN_LEFT</text>
<text x="26.7" y="94.9">PAD3_BTN_RIGHT</text>
<text x="76.1" y="94.9">D11</text>
<text x="76.1" y="92.4">D10</text>
<text x="210.8" y="93.6">D4</text>
<text x="210.8" y="91.1">D10</text>
<text x="26.7" y="97.4">PAD3_BTN_A</text>
<text x="26.7" y="100">PAD3_BTN_CSTRT 13</text>
<text x="76.1" y="100">D13</text>
<text x="76.1" y="97.4">D12</text>
<text x="107.9" y="100">A19</text>
<text x="158.8" y="100">A20</text>
<text x="210.8" y="98.7">D11</text>
<text x="210.8" y="96.2">D3</text>
<text x="26.7" y="102.5">PAD_SELECT</text>
<text x="76.1" y="105.1">D15</text>
<text x="76.1" y="102.5">D14</text>
<text x="107.9" y="102.5">A18</text>
<text x="107.9" y="107.6">A7</text>
<text x="107.9" y="105.1">A8</text>
<text x="158.8" y="107.6">A11</text>
<text x="158.8" y="105.1">A10</text>
<text x="160.1" y="102.5">A9</text>
<text x="26.7" y="111.4">~{XCVR1_OE}</text>
<text x="107.9" y="112.7">A5</text>
<text x="107.9" y="110.1">A6</text>
<text x="158.8" y="110.1">A12</text>
<text x="158.8" y="112.7">A13</text>
<text x="107.9" y="117.8">A3</text>
<text x="107.9" y="115.2">A4</text>
<text x="158.8" y="117.8">A15</text>
<text x="158.8" y="115.2">A14</text>
<text x="107.9" y="120.3">A2</text>
<text x="107.9" y="125.4">~{ROM_E}</text>
<text x="107.9" y="122.8">A1</text>
<text x="158.8" y="120.3">A16</text>
<text x="158.8" y="122.8">A17</text>
<text x="107.9" y="127.9">~{CART_OE}</text>
<text x="107.9" y="130.5">D0</text>
<text x="158.7" y="127.9">D15</text>
<text x="159.9" y="130.5">D7</text>
<text x="107.9" y="133">D8</text>
<text x="107.9" y="135.5">D1</text>
<text x="158.7" y="133">D14</text>
<text x="159.9" y="135.5">D6</text>
<text x="107.9" y="143.2">D10</text>
<text x="107.9" y="138.1">D9</text>
<text x="107.9" y="140.6">D2</text>
<text x="158.7" y="138.1">D13</text>
<text x="158.7" y="143.2">D12</text>
<text x="159.9" y="140.6">D5</text>
<text x="26.7" y="149.5">PAD4_BTN_DOWN</text>
<text x="26.7" y="147">PAD4_BTN_UP</text>
<text x="77.3" y="147">D0</text>
<text x="77.3" y="149.5">D1</text>
<text x="107.9" y="145.7">D3</text>
<text x="107.9" y="148.2">D11</text>
<text x="159.9" y="145.7">D4</text>
<text x="26.7" y="152.1">PAD4_BTN_LEFT</text>
<text x="26.7" y="154.6">PAD4_BTN_RIGHT</text>
<text x="77.3" y="152.1">D2</text>
<text x="77.3" y="154.6">D3</text>
<text x="26.7" y="159.7">PAD4_BTN_CSTRT 13</text>
<text x="26.7" y="157.1">PAD4_BTN_A</text>
<text x="77.3" y="157.1">D4</text>
<text x="77.3" y="159.7">D5</text>
<text x="26.7" y="162.2">PAD_SELECT</text>
<text x="77.3" y="164.8">D7</text>
<text x="77.3" y="162.2">D6</text>
<text x="26.7" y="171.1">~{XCVR2_OE}</text>
</g>
<g font-size="1.8" fill="#a90000">
<text x="43.1" y="26.4">1</text>
<text x="43.1" y="29">2</text>
<text x="54.4" y="24.8" transform="rotate(-90 54.4 24.8)">20</text>
<text x="64.1" y="29">18</text>
<text x="64.1" y="26.4">19</text>
<text x="110.4" y="27.7">5</text>
<text x="170.1" y="27.7">5</text>
<text x="232.4" y="25.1">A1</text>
<text x="232.4" y="27.7">A2</text>
<text x="255.2" y="25.1">B1</text>
<text x="255.2" y="27.7">B2</text>
<text x="43.1" y="31.5">3</text>
<text x="43.1" y="34">4</text>
<text x="64.1" y="34">16</text>
<text x="64.1" y="31.5">17</text>
<text x="110.4" y="32.8">4</text>
<text x="110.4" y="35.3">8</text>
<text x="110.4" y="30.2">9</text>
<text x="170.1" y="32.8">4</text>
<text x="170.1" y="35.3">8</text>
<text x="170.1" y="30.2">9</text>
<text x="232.4" y="30.2">A3</text>
<text x="232.4" y="32.8">A4</text>
<text x="232.4" y="35.3">A5</text>
<text x="255.2" y="30.2">B3</text>
<text x="255.2" y="32.8">B4</text>
<text x="255.2" y="35.3">B5</text>
<text x="43.1" y="36.6">5</text>
<text x="43.1" y="39.1">6</text>
<text x="43.1" y="41.7">7</text>
<text x="64.1" y="41.7">13</text>
<text x="64.1" y="39.1">14</text>
<text x="64.1" y="36.6">15</text>
<text x="110.4" y="37.8">3</text>
<text x="110.4" y="40.4">7</text>
<text x="170.1" y="37.8">3</text>
<text x="170.1" y="40.4">7</text>
<text x="232.4" y="37.8">A6</text>
<text x="232.4" y="40.4">A7</text>
<text x="255.2" y="37.8">B6</text>
<text x="255.2" y="40.4">B7</text>
<text x="43.1" y="44.2">8</text>
<text x="43.1" y="46.7">9</text>
<text x="64.1" y="44.2">12</text>
<text x="110.4" y="42.9">2</text>
<text x="110.4" y="45.5">6</text>
<text x="170.1" y="42.9">2</text>
<text x="170.1" y="45.5">6</text>
<text x="232.4" y="42.9">A8</text>
<text x="232.4" y="45.5">A9</text>
<text x="255.2" y="42.9">B8</text>
<text x="255.2" y="45.5">B9</text>
<text x="42.5" y="49.3">11</text>
<text x="110.4" y="48">1</text>
<text x="170.1" y="48">1</text>
<text x="231.8" y="48">A10</text>
<text x="231.8" y="50.5">A11</text>
<text x="231.8" y="53.1">A12</text>
<text x="254.6" y="48">B10</text>
<text x="254.6" y="50.5">B11</text>
<text x="254.6" y="53.1">B12</text>
<text x="54.4" y="56.6" transform="rotate(-90 54.4 56.6)">10</text>
<text x="119.9" y="57.9">1</text>
<text x="179.6" y="57.9">1</text>
<text x="231.8" y="55.6">A13</text>
<text x="231.8" y="58.2">A14</text>
<text x="254.6" y="55.6">B13</text>
<text x="254.6" y="58.2">B14</text>
<text x="231.8" y="60.7">A15</text>
<text x="231.8" y="63.2">A16</text>
<text x="231.8" y="65.8">A17</text>
<text x="254.6" y="60.7">B15</text>
<text x="254.6" y="63.2">B16</text>
<text x="254.6" y="65.8">B17</text>
<text x="231.8" y="68.3">A18</text>
<text x="231.8" y="70.9">A19</text>
<text x="254.6" y="68.3">B18</text>
<text x="254.6" y="70.9">B19</text>
<text x="111.7" y="73.1">8</text>
<text x="171.4" y="73.1">8</text>
<text x="231.8" y="73.4">A20</text>
<text x="231.8" y="75.9">A21</text>
<text x="254.6" y="73.4">B20</text>
<text x="254.6" y="75.9">B21</text>
<text x="54.4" y="83.9" transform="rotate(-90 54.4 83.9)">20</text>
<text x="231.8" y="78.5">A22</text>
<text x="231.8" y="81">A23</text>
<text x="231.8" y="83.6">A24</text>
<text x="254.6" y="78.5">B22</text>
<text x="254.6" y="81">B23</text>
<text x="254.6" y="83.6">B24</text>
<text x="43.7" y="87.4">2</text>
<text x="43.7" y="89.9">4</text>
<text x="63.5" y="89.9">16</text>
<text x="63.5" y="87.4">18</text>
<text x="231.8" y="86.1">A25</text>
<text x="231.8" y="88.6">A26</text>
<text x="254.6" y="86.1">B25</text>
<text x="254.6" y="88.6">B26</text>
<text x="43.7" y="92.5">6</text>
<text x="43.7" y="95">8</text>
<text x="63.5" y="95">12</text>
<text x="63.5" y="92.5">14</text>
<text x="231.8" y="91.2">A27</text>
<text x="231.8" y="93.7">A28</text>
<text x="254.6" y="91.2">B27</text>
<text x="254.6" y="93.7">B28</text>
<text x="43.1" y="97.5">11</text>
<text x="64.1" y="100.1">7</text>
<text x="64.1" y="97.5">9</text>
<text x="125.7" y="100.1">1</text>
<text x="135.6" y="97.2" transform="rotate(-90 135.6 97.2)">22</text>
<text x="145.4" y="100.1">42</text>
<text x="231.8" y="96.3">A29</text>
<text x="231.8" y="98.8">A30</text>
<text x="231.8" y="101.3">A31</text>
<text x="254.6" y="96.3">B29</text>
<text x="254.6" y="98.8">B30</text>
<text x="254.6" y="101.3">B31</text>
<text x="43.1" y="102.6">15</text>
<text x="43.1" y="105.2">17</text>
<text x="64.1" y="105.2">3</text>
<text x="64.1" y="102.6">5</text>
<text x="125.7" y="102.6">2</text>
<text x="125.7" y="105.2">3</text>
<text x="125.7" y="107.7">4</text>
<text x="145.4" y="107.7">39</text>
<text x="145.4" y="105.2">40</text>
<text x="145.4" y="102.6">41</text>
<text x="231.8" y="103.9">A32</text>
<text x="254.6" y="103.9">B32</text>
<text x="43.1" y="112.8">19</text>
<text x="43.7" y="110.2">1</text>
<text x="125.7" y="110.2">5</text>
<text x="125.7" y="112.8">6</text>
<text x="145.4" y="112.8">37</text>
<text x="145.4" y="110.2">38</text>
<text x="54.4" y="119.4" transform="rotate(-90 54.4 119.4)">10</text>
<text x="125.7" y="115.3">7</text>
<text x="125.7" y="117.9">8</text>
<text x="145.4" y="117.9">35</text>
<text x="145.4" y="115.3">36</text>
<text x="125.1" y="122.9">10</text>
<text x="125.1" y="125.5">11</text>
<text x="125.7" y="120.4">9</text>
<text x="145.4" y="125.5">32</text>
<text x="145.4" y="122.9">33</text>
<text x="145.4" y="120.4">34</text>
<text x="125.1" y="128">13</text>
<text x="125.1" y="130.6">14</text>
<text x="145.4" y="130.6">29</text>
<text x="145.4" y="128">30</text>
<text x="125.1" y="133.1">15</text>
<text x="125.1" y="135.6">16</text>
<text x="145.4" y="135.6">27</text>
<text x="145.4" y="133.1">28</text>
<text x="54.4" y="143.6" transform="rotate(-90 54.4 143.6)">20</text>
<text x="125.1" y="138.2">17</text>
<text x="125.1" y="140.7">18</text>
<text x="125.1" y="143.3">19</text>
<text x="145.4" y="143.3">24</text>
<text x="145.4" y="140.7">25</text>
<text x="145.4" y="138.2">26</text>
<text x="43.7" y="147.1">2</text>
<text x="43.7" y="149.6">4</text>
<text x="63.5" y="149.6">16</text>
<text x="63.5" y="147.1">18</text>
<text x="125.1" y="145.8">20</text>
<text x="125.1" y="148.3">21</text>
<text x="145.4" y="145.8">23</text>
<text x="43.7" y="152.1">6</text>
<text x="43.7" y="154.7">8</text>
<text x="63.5" y="154.7">12</text>
<text x="63.5" y="152.1">14</text>
<text x="134.4" y="154.3" transform="rotate(-90 134.4 154.3)">12</text>
<text x="138.2" y="154.3" transform="rotate(-90 138.2 154.3)">31</text>
<text x="43.1" y="157.2">11</text>
<text x="64.1" y="159.8">7</text>
<text x="64.1" y="157.2">9</text>
<text x="43.1" y="162.3">15</text>
<text x="43.1" y="164.8">17</text>
<text x="64.1" y="164.8">3</text>
<text x="64.1" y="162.3">5</text>
<text x="43.1" y="172.5">19</text>
<text x="43.7" y="169.9">1</text>
<text x="54.4" y="179.1" transform="rotate(-90 54.4 179.1)">10</text>
</g>
</svg>
